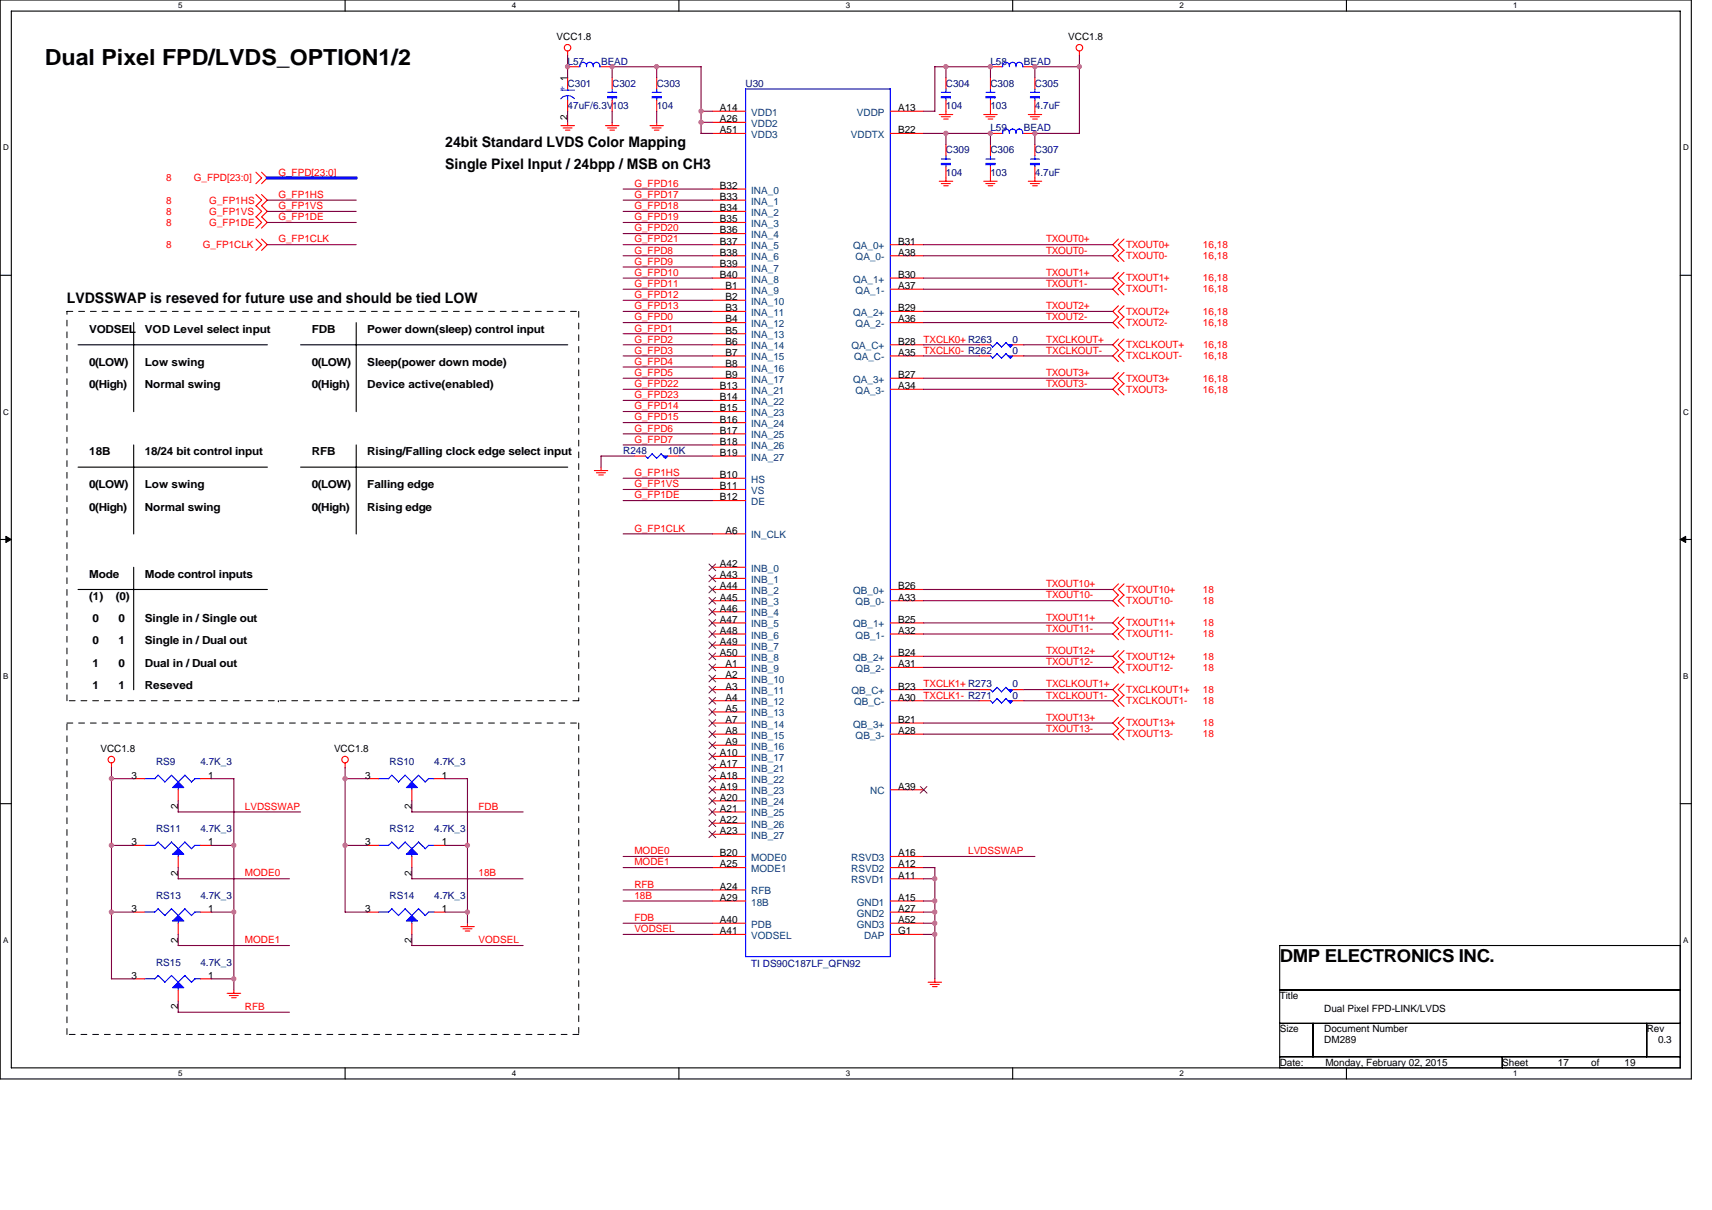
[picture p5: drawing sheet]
<svg xmlns="http://www.w3.org/2000/svg" width="297mm" height="210mm" viewBox="0 0 297 210" stroke-linecap="round" stroke-linejoin="round" font-family="sans-serif">
<path d="M0 0h293.5v187.2h-293.5zM2 1.9h289.5v183.4h-289.5z" fill="none" stroke="#000" stroke-width=".19"/>
<g fill="#fff">
<path d="M30.9 .2h.8v1.6h-.8z"/>
<path d="M30.9 185.5h.8v1.6h-.8z"/>
</g>
<path d="M59.9 0v1.9M59.9 185.3v1.9" fill="none" stroke="#000" stroke-width=".19"/>
<g fill="#fff">
<path d="M88.8 .2h.8v1.6h-.8z"/>
<path d="M88.8 185.5h.8v1.6h-.8z"/>
</g>
<path d="M117.8 0v1.9M117.8 185.3v1.9" fill="none" stroke="#000" stroke-width=".19"/>
<g fill="#fff">
<path d="M146.7 .2h.8v1.6h-.8z"/>
<path d="M146.7 185.5h.8v1.6h-.8z"/>
</g>
<path d="M175.7 0v1.9M175.7 185.3v1.9" fill="none" stroke="#000" stroke-width=".19"/>
<g fill="#fff">
<path d="M204.7 .2h.7v1.6h-.7z"/>
<path d="M204.7 185.5h.7v1.6h-.7z"/>
</g>
<path d="M233.6 0v1.9M233.6 185.3v1.9" fill="none" stroke="#000" stroke-width=".19"/>
<g fill="#fff">
<path d="M262.6 .2h.7v1.6h-.7z"/>
<path d="M262.6 185.5h.7v1.6h-.7z"/>
<path d="M.5 24.8h1v1.6h-1z"/>
<path d="M292 24.8h1v1.6h-1z"/>
<path d="M.5 70.7h1v1.5h-1z"/>
<path d="M292 70.7h1v1.5h-1z"/>
</g>
<path d="M0 47.8h2M291.5 47.8h2" fill="none" stroke="#000" stroke-width=".19"/>
<g fill="#fff">
<path d="M.5 116.5h.9v1.6h-.9z"/>
<path d="M292 116.5h.9v1.6h-.9z"/>
</g>
<path d="M0 93.6h2M291.5 93.6h2" fill="none" stroke="#000" stroke-width=".19"/>
<path d="M1 93.1l1 .5-1 .5zM291.5 93.6l1-.5v1z" fill="#000" stroke="#000" stroke-width=".17"/>
<g fill="#fff">
<path d="M.5 162.4h.9v1.5h-.9z"/>
<path d="M292 162.4h.9v1.5h-.9z"/>
</g>
<g fill="none" stroke="#000" stroke-width=".19">
<path d="M13.5 59.8h32.9M23.2 56v15.4M52.2 59.8h46.3M61.8 56v15.4M23.2 77.2v15.5M61.8 77.2v15.5M13.5 81.1h32.9M23.2 98.4v21.3M52.2 81.1h46.3M13.5 102.3h32.9M0 139.5h2M48.3 121.6h.1"/>
<path d="M291.5 139.5h2M222 164.1h69.5v21.2h-69.5zM222 171.8h69.5M222 177.6h69.5M227.8 177.6v5.8M285.7 177.6v5.8M222 183.4h69.5M260.6 183.4v1.9"/>
</g>
<path d="M11.6 54h88.8M100.4 54v67.6M11.6 121.6v-67.6M11.6 125.5h88.8M100.4 121.6h-88.8M100.4 125.5v54M11.6 179.5v-54M100.4 179.5h-88.8" fill="none" stroke="#000" stroke-width=".17" stroke-dasharray="1 1 1 1 1 1 1 1"/>
<g fill="none" stroke="#f00" stroke-width=".19">
<path d="M98.5 8.9v.8M98.5 13.5v1.9M98.5 17.4v1.9M98.5 11.6h1.9M104.3 11.6h1.9M106.2 13.5v1.9M106.2 17.4v1.9M113.9 13.5v1.9M113.9 17.4v1.9M123.6 19.3h5.8M154.5 19.3h5.7M163 19.9h2.3"/>
<path d="M164.1 13.5v1.9M164.1 17.4v2.5M170.7 19.9h2.3M171.8 13.5v1.9M171.8 17.4v2.5M171.8 11.6h2M177.6 11.6h2M178.4 19.9h2.3M179.6 13.5v1.9M179.6 17.4v2.5M187.3 8.9v.8M44.4 29.9l1 1-1 1"/>
<path d="M44.4 33.8l1 .9-1 1M44.4 35.7l1 1-1 1M44.4 37.6l1 1-1 1M45.4 29.9l1 1-1 1M45.4 33.8l1 .9-1 1M45.4 35.7l1 1-1 1M45.4 37.6l1 1-1 1M97.3 21.8h2.4M97.7 22.2h1.5M98.1 22.6h.8M98.5 21.2v.6M105 21.8h2.4"/>
<path d="M105.4 22.2h1.6M105.8 22.6h.8M106.2 21.2v.6M112.8 21.8h2.3M113.1 22.2h1.6M113.5 22.6h.8M113.9 21.2v.6M123.6 32.8h5.8M123.6 21.2h5.8M123.6 23.2h5.8M123.6 34.7h5.8M123.6 36.7h5.8"/>
<path d="M123.6 38.6h5.8M154.5 23.2h5.7M163 31.5h2.3M163.3 31.9h1.6M163.3 20.3h1.6M163.7 32.2h.8M163.7 20.7h.8M164.1 25.1v1.9M164.1 29v2.5M170.7 31.5h2.3M171 31.9h1.6M171 20.3h1.6"/>
<path d="M171.4 32.2h.9M171.4 20.7h.9M171.8 25.1v1.9M171.8 29v2.5M171.8 23.2h2M177.6 23.2h2M178.4 31.5h2.3M178.8 31.9h1.5M178.8 20.3h1.5M179.2 32.2h.8M179.2 20.7h.8M179.6 25.1v1.9"/>
<path d="M179.6 29v2.5M44.4 41.5l1 1-1 1M45.4 41.5l1 1-1 1M123.6 42.5h5.8M123.6 40.5h5.8M123.6 44.4h5.8M123.6 46.3h5.8M123.6 48.3h5.8M123.6 50.2h5.8M123.6 52.1h5.8M123.6 54h5.8M123.6 56h5.8"/>
<path d="M123.6 57.9h5.8M123.6 59.8h5.8M154.5 42.5h5.7M154.5 44.4h5.7M154.5 48.3h5.7M154.5 50.2h5.7M154.5 54h5.7M154.5 56h5.7M154.5 59.8h5.7M169.9 59.8h1.9M175.7 59.8h1.9M194.1 53.1l-1 .9 1 1"/>
<path d="M194.1 55l-1 1 1 1M194.1 41.5l-1 1 1 1M194.1 43.4l-1 1 1 1M194.1 58.8l-1 1 1 1M194.1 47.3l-1 1 1 .9M194.1 49.2l-1 1 1 1M195 53.1l-1 .9 1 1M195 55l-1 1 1 1M195 41.5l-1 1 1 1M195 43.4l-1 1 1 1M195 58.8l-1 1 1 1M195 47.3l-1 1 1 .9"/>
<path d="M195 49.2l-1 1 1 1M110.1 79.1h1.9M115.9 79.1h1.9M123.6 61.8h5.8M123.6 63.7h5.8M123.6 65.6h5.8M123.6 67.6h5.8M123.6 69.5h5.8M123.6 71.4h5.8M123.6 73.3h5.8M123.6 75.3h5.8M123.6 77.2h5.8"/>
<path d="M123.6 79.1h5.8M154.5 61.8h5.7M154.5 65.6h5.7M154.5 67.6h5.7M169.9 61.8h1.9M175.7 61.8h1.9M194.1 64.6l-1 1 1 1M194.1 66.6l-1 1 1 .9M194.1 60.8l-1 1 1 1M195 64.6l-1 1 1 1M195 66.6l-1 1 1 .9M195 60.8l-1 1 1 1"/>
<path d="M103.1 81.7h2.3M103.5 82h1.5M103.9 82.4h.8M104.3 81.1v.6M123.6 84.9h5.8M123.6 86.9h5.8M123.6 92.6h5.8M123.6 83h5.8M123.6 98.4h5.8M123.6 100.4h5.8M123.6 102.3h5.8M123.6 104.2h5.8"/>
<path d="M123.6 106.2h5.8M123.6 108.1h5.8M123.6 110h5.8M123.6 112h5.8M123.6 113.9h5.8M123.6 115.8h5.8M123.6 117.8h5.8M123.6 119.7h5.8M154.5 102.3h5.7M154.5 104.2h5.7M154.5 108.1h5.7M154.5 110h5.7"/>
<path d="M154.5 113.9h5.7M154.5 115.8h5.7M154.5 119.7h5.7M169.9 119.7h1.9M175.7 119.7h1.9M194.1 112.9l-1 1 1 1M194.1 114.8l-1 1 1 1M194.1 101.3l-1 1 1 1M194.1 103.3l-1 .9 1 1M194.1 118.7l-1 1 1 1M194.1 107.1l-1 1 1 1M194.1 109.1l-1 .9 1 1"/>
<path d="M195 112.9l-1 1 1 1M195 114.8l-1 1 1 1M195 101.3l-1 1 1 1M195 103.3l-1 .9 1 1M195 118.7l-1 1 1 1M195 107.1l-1 1 1 1M195 109.1l-1 .9 1 1M19.3 132.4v.8M23.2 135.1h1.9M30.9 137.1v1.9M34.8 135.1h1.9M59.9 132.4v.8"/>
<path d="M63.7 135.1h2M71.5 137.1v1.9M75.3 135.1h2M123.6 137.1h5.8M123.6 121.6h5.8M123.6 123.5h5.8M123.6 125.5h5.8M123.6 127.4h5.8M123.6 129.3h5.8M123.6 131.3h5.8M123.6 133.2h5.8M123.6 135.1h5.8"/>
<path d="M123.6 139h5.8M154.5 137.1h5.7M154.5 121.6h5.7M154.5 125.5h5.7M154.5 127.4h5.7M169.9 121.6h1.9M175.7 121.6h1.9M194.1 124.5l-1 1 1 .9M194.1 126.4l-1 1 1 1M194.1 120.6l-1 1 1 1M195 124.5l-1 1 1 .9M195 126.4l-1 1 1 1"/>
<path d="M195 120.6l-1 1 1 1M23.2 158.3h1.9M23.2 146.7h1.9M30.9 148.6v2M34.8 158.3h1.9M34.8 146.7h1.9M63.7 158.3h2M63.7 146.7h2M71.5 148.6v2M75.3 158.3h2M75.3 146.7h2M123.6 156.4h5.8"/>
<path d="M123.6 140.9h5.8M123.6 142.9h5.8M123.6 144.8h5.8M123.6 148.6h5.8M123.6 150.6h5.8M123.6 154.4h5.8M154.5 156.4h5.7M154.5 152.5h5.7M154.5 148.6h5.7M154.5 150.6h5.7M154.5 158.3h5.7M23.2 169.9h1.9"/>
<path d="M30.9 160.2v2M30.9 171.8v1.9M34.8 169.9h1.9M39.4 172.4h2.4M39.8 172.8h1.5M40.2 173.1h.8M40.6 171.8v.6M71.5 160.2v2M79.9 160.8h2.4M80.3 161.2h1.6M80.7 161.6h.8M81.1 160.2v.6"/>
<path d="M123.6 160.2h5.8M123.6 162.2h5.8M154.5 160.2h5.7M154.5 162.2h5.7M161 170.5h2.4M161.4 170.8h1.6M161.8 171.2h.8M162.2 169.9v.6"/>
<circle cx="98.5" cy="8.3" r=".57"/>
<circle cx="187.3" cy="8.3" r=".57"/>
<circle cx="19.3" cy="131.8" r=".57"/>
<circle cx="59.9" cy="131.8" r=".57"/>
</g>
<g fill="none" stroke="#00f" stroke-width=".19">
<path d="M97.3 15.6h2.4M98.5 15.4v.3M98.5 16.6v.8M99.6 17.1a1.55 1.55 0 0 0-1.1-.5 1.46 1.46 0 0 0-1.2 .5M100.6 11.4a.58 .58 0 0 1 .6-.6 .58 .58 0 0 1 .6 .6M100.6 11.4v.2h-.2M101.8 11.4a.58 .58 0 0 1 .5-.6 .58 .58 0 0 1 .6 .6 .57 .57 0 0 1 .6-.6 .57 .57 0 0 1 .6 .6M101.8 11.4v.2M102.9 11.4v.2M104.1 11.4v.2h.2M105.4 16h1.6M106.2 15.4v.6"/>
<path d="M106.2 17v.4M113.2 16h1.5M113.9 15.4v.6M113.9 17v.4M129.4 15.4h25.1v150.6h-25.1zM163.3 16h1.6M164.1 15.4v.6M164.1 17v.4M171.1 16h1.5M171.8 15.4v.6M171.8 17v.4M174 11.4a.58 .58 0 0 1 .5-.6 .58 .58 0 0 1 .6 .6"/>
<path d="M174 11.4v.2h-.2M175.1 11.4a.57 .57 0 0 1 .6-.6 .57 .57 0 0 1 .6 .6 .58 .58 0 0 1 .6-.6 .58 .58 0 0 1 .5 .6M175.1 11.4v.2M176.3 11.4v.2M177.4 11.6h.2M177.4 11.4v.2M178.8 16h1.6M179.6 15.4v.6M179.6 17v.4M163.3 27.6h1.6M164.1 27v.6M164.1 28.6v.4"/>
<path d="M171.1 27.6h1.5M171.8 27v.6M171.8 28.6v.4M175.1 22.9a.6 .6 0 0 0-.7-.5 .6 .6 0 0 0-.4 .8h-.2M175.1 22.9a.57 .57 0 0 1 .6-.5 .57 .57 0 0 1 .6 .5M175.1 22.9v.3M176.3 22.9a.6 .6 0 0 1 .7-.5 .6 .6 0 0 1 .4 .8M176.3 23v.2M177.4 23.2h.2M178.8 27.6h1.6M179.6 27v.6M179.6 28.6v.4"/>
<path d="M171.8 59.8l.4 .4M173 59.4l.8 .8M173 59.5l-.8 .7M174.5 59.4l.8 .8M174.5 59.5l-.7 .7M175.7 59.8l-.4 .4M112 79.1l.4 .4M113.1 78.7l.8 .8M113.2 78.8l-.8 .7M114.7 78.7l.8 .8M114.7 78.8l-.8 .7M115.9 79.1l-.4 .4"/>
<path d="M171.8 61.7l.4 .4M174.5 61.4l.8 .7M174.5 61.4l-.7 .8-.8-.8-.8 .8M175.7 61.8l-.4 .4M171.8 119.7l.4 .4M174.5 119.3l.8 .8M174.5 119.3l-.7 .8-.8-.8-.8 .8M175.7 119.7l-.4 .4M25.1 135.1h1.8M27.4 134.5l1.2 1.2M27.4 134.5l-.6 .6M29.7 134.5l1.2 1.2"/>
<path d="M29.8 134.5l-1.2 1.2M30.9 136.7v.4M32.1 134.5l1.1 1.2M32.1 134.5l-1.2 1.2M33.8 135.1h1M33.8 135.1l-.6 .6M65.7 135.1h1.7M68 134.5l1.1 1.2M68 134.5l-.6 .6M70.3 134.5l1.2 1.2M70.3 134.5l-1.2 1.2M71.5 136.7v.4"/>
<path d="M72.6 134.5l1.2 1.2M72.6 134.5l-1.2 1.2M75.3 135.1h-1l-.5 .6M171.8 121.6l.4 .4M173 121.2l.8 .8 .7-.8M173 121.2l-.8 .8M174.5 121.2l.8 .8M175.7 121.6l-.4 .4M25.1 146.7h1.8M25.1 158.3h1.8M27.4 146.1l1.2 1.2M27.4 157.7l1.2 1.2"/>
<path d="M27.4 146.1l-.6 .6M27.4 157.7l-.6 .6M29.7 157.7l1.2 1.2M29.8 157.7l-1.2 1.2M30.9 148.3v.4M30.9 159.8v.4M30.9 147.3l-1.2-1.2-1.1 1.2M32.1 146.1l1.1 1.2M32.1 157.7l1.1 1.2 .6-.6M32.1 146.1l-1.2 1.2M32.1 157.7l-1.2 1.2M33.8 146.7h1"/>
<path d="M33.8 158.3h1M33.8 146.7l-.6 .6M65.7 146.7h1.7M65.7 158.3h1.7M67.4 146.7l.6-.6 1.1 1.2M68 157.7l1.1 1.2 1.2-1.2M68 157.7l-.6 .6M70.3 146.1l1.2 1.2M70.3 157.7l1.1 1.2 1.2-1.2M70.3 146.1l-1.2 1.2M71.5 148.3v.4M71.5 159.8v.4"/>
<path d="M72.6 157.7l1.2 1.2 .5-.6h1M73.8 147.3l-1.2-1.2-1.2 1.2M75.3 146.7h-1l-.5 .6M25.1 169.9h1.8M27.4 169.3l1.2 1.2M27.4 169.3l-.6 .6M29.7 169.3l1.2 1.2M29.8 169.3l-1.2 1.2M30.9 171.4v.4M32.1 169.3l1.1 1.2 .6-.6M32.1 169.3l-1.2 1.2M33.8 169.9h1"/>
</g>
<g fill="#00f" stroke="#00f" stroke-width=".19">
<path d="M29.9 171.4l1-.9 1 .9z" fill-rule="evenodd"/>
<path d="M171.1 28.4v.2h1.5v-.2z" fill-rule="evenodd"/>
<path d="M178.8 28.4v.2h1.5v-.2z" fill-rule="evenodd"/>
<path d="M171.1 16.8v.2h1.5v-.2z" fill-rule="evenodd"/>
<path d="M115.1 79.1h.8l-.4 .4z" fill-rule="evenodd"/>
<path d="M178.8 16.8v.2h1.5v-.2z" fill-rule="evenodd"/>
<path d="M174.9 61.8h.8l-.4 .3z" fill-rule="evenodd"/>
<path d="M174.9 59.8h.8l-.4 .4z" fill-rule="evenodd"/>
<path d="M29.9 148.3l1-1 1 1z" fill-rule="evenodd"/>
<path d="M113.2 16.8v.2h1.5v-.2z" fill-rule="evenodd"/>
<path d="M105.4 16.8v.2h1.6v-.2z" fill-rule="evenodd"/>
<path d="M29.9 159.8l1-.9 1 .9z" fill-rule="evenodd"/>
<path d="M163.3 16.8v.2h1.6v-.2z" fill-rule="evenodd"/>
<path d="M163.3 28.4v.2h1.6v-.2z" fill-rule="evenodd"/>
<path d="M30.9 135.7l1 1h-2z" fill-rule="evenodd"/>
<path d="M71.5 147.3l.9 1h-1.9z" fill-rule="evenodd"/>
<path d="M71.5 158.9l.9 .9h-1.9z" fill-rule="evenodd"/>
<path d="M71.5 135.7l.9 1h-1.9z" fill-rule="evenodd"/>
<path d="M174.9 121.6h.8l-.4 .4z" fill-rule="evenodd"/>
<path d="M174.9 119.7h.8l-.4 .4z" fill-rule="evenodd"/>
</g>
<g fill="none" stroke="#804000" stroke-width=".17">
<path d="M123 97.9l1.2 1.1M123 99.8l1.2 1.2M124.2 97.9l-1.2 1.1M124.2 99.8l-1.2 1.2M123 101.7l1.2 1.2M123 103.7l1.2 1.1M123 105.6l1.2 1.2M123 107.5l1.2 1.2M123 109.5l1.2 1.1M123 111.4l1.2 1.1M123 113.3l1.2 1.2M123 115.3l1.2 1.1"/>
<path d="M123 117.2l1.2 1.1M123 119.1l1.2 1.2M124.2 101.7l-1.2 1.2M124.2 103.7l-1.2 1.1M124.2 105.6l-1.2 1.2M124.2 107.5l-1.2 1.2M124.2 109.5l-1.2 1.1M124.2 111.4l-1.2 1.1M124.2 113.3l-1.2 1.2M124.2 115.3l-1.2 1.1M124.2 117.2l-1.2 1.1M124.2 119.1l-1.2 1.2"/>
<path d="M123 121l1.2 1.2M123 123l1.2 1.1M123 124.9l1.2 1.2M123 126.8l1.2 1.2M123 128.8l1.2 1.1M123 130.7l1.2 1.1M123 132.6l1.2 1.2M123 134.6l1.2 1.1M123 136.5l1.2 1.1M123 138.4l1.2 1.2M124.2 121l-1.2 1.2M124.2 123l-1.2 1.1"/>
<path d="M124.2 124.9l-1.2 1.2M124.2 126.8l-1.2 1.2M124.2 128.8l-1.2 1.1M124.2 130.7l-1.2 1.1M124.2 132.6l-1.2 1.2M124.2 134.6l-1.2 1.1M124.2 136.5l-1.2 1.1M124.2 138.4l-1.2 1.2M159.7 136.5l1.1 1.1M160.8 136.5l-1.1 1.1M123 140.3l1.2 1.2M123 142.3l1.2 1.1"/>
<path d="M123 144.2l1.2 1.2M124.2 140.3l-1.2 1.2M124.2 142.3l-1.2 1.1M124.2 144.2l-1.2 1.2"/>
</g>
<path d="M46.4 30.9h15.4" fill="none" stroke="#00f" stroke-width=".57"/>
<g fill="none" stroke="#800040" stroke-width=".19">
<path d="M98.5 9.6v3.9M98.5 19.3v1.9M106.2 11.6h15.4M106.2 11.6v1.9M106.2 19.3v1.9M113.9 11.6v1.9M113.9 19.3v1.9M121.6 19.3h2M121.6 11.6v11.6h2M162.2 11.6h9.6M162.2 11.6v7.7h-2M164.1 11.6v1.9"/>
<path d="M171.8 11.6v1.9M179.5 11.6h7.8M179.6 11.6v1.9M187.3 9.6v13.6h-7.8M46.4 34.7h15.4M46.4 36.7h15.4M46.4 38.6h15.4M108.1 34.7h15.5M108.1 32.8h15.5M108.1 36.7h15.5M108.1 38.6h15.5M121.6 21.2h2"/>
<path d="M160.2 23.2h11.6M164.1 23.1v2M171.8 23.1v2M179.6 23.1v2M46.4 42.5h15.4M108.1 40.5h15.5M108.1 42.5h15.5M108.1 52.1h15.5M108.1 48.3h15.5M108.1 50.2h15.5M108.1 44.4h15.5M108.1 46.3h15.5"/>
<path d="M108.1 54h15.5M108.1 56h15.5M108.1 57.9h15.5M108.1 59.8h15.5M160.2 42.5h32.9M160.2 48.3h32.9M160.2 50.2h32.9M160.2 44.4h32.9M160.2 54h32.9M160.2 56h32.9M160.2 59.8h9.7M177.6 59.8h15.5"/>
<path d="M108.1 67.6h15.5M108.1 69.5h15.5M108.1 65.6h15.5M108.1 61.8h15.5M108.1 63.7h15.5M108.1 73.3h15.5M108.1 71.4h15.5M108.1 77.2h15.5M108.1 75.3h15.5M110.1 79.1h-5.8v2M117.8 79.1h5.8M160.2 67.6h32.9"/>
<path d="M160.2 65.6h32.9M160.2 61.8h9.7M177.6 61.8h15.5M108.1 86.9h15.5M108.1 84.9h15.5M108.1 83h15.5M108.1 92.6h15.5M160.2 102.3h32.9M160.2 115.8h32.9M160.2 113.9h32.9M160.2 104.2h32.9M160.2 108.1h32.9"/>
<path d="M160.2 110h32.9M160.2 119.7h9.7M177.6 119.7h15.5M19.3 135.1h3.9M19.3 133.2v36.7M30.9 139v1.9M36.7 135.1h3.9v36.7M59.9 133.2v25.1h3.9M59.9 135.1h3.9M71.5 139l-.1 1.9h19.4M77.3 135.1h3.8v25.1M160.2 125.5h32.9"/>
<path d="M160.2 127.4h32.9M160.2 121.6h9.7M177.6 121.6h15.5M19.3 158.3h3.9M19.3 146.7h3.9M30.9 140.9h21.3M30.9 152.5h19.3M30.9 150.5v2M36.7 158.3h3.9M36.7 146.7h3.9M59.9 146.7h3.9M71.5 150.5l-.1 2h19.4"/>
<path d="M77.3 158.3h3.8M77.3 146.7h3.8M108.1 150.6h15.5M108.1 156.4h15.5M108.1 148.6h15.5M108.1 154.4h15.5M160.2 150.6l2-.1v19.4M160.2 156.4h2M160.2 158.3h2M160.2 152.5h2M160.2 148.6h19.4M19.3 169.9h3.9"/>
<path d="M30.9 164.1h19.3M30.9 175.7h19.3M30.9 162.1v2M30.9 173.7v2M36.7 169.9h3.9M71.5 162.1l-.1 2h19.4M108.1 160.2h15.5M108.1 162.2h15.5M160.2 160.2h2M160.2 162.2h2"/>
</g>
<g fill="#f0f" stroke="#f0f" stroke-width=".19">
<circle cx="106.2" cy="11.6" r=".38"/>
<circle cx="113.9" cy="11.6" r=".38"/>
<circle cx="121.6" cy="21.2" r=".38"/>
<circle cx="121.6" cy="19.3" r=".38"/>
<circle cx="164.1" cy="11.6" r=".38"/>
<circle cx="162.2" cy="156.3" r=".38"/>
<circle cx="162.2" cy="162.1" r=".38"/>
<circle cx="162.2" cy="158.3" r=".38"/>
<circle cx="179.6" cy="23.1" r=".38"/>
<circle cx="187.3" cy="11.6" r=".38"/>
<circle cx="179.6" cy="11.6" r=".38"/>
<circle cx="171.8" cy="11.6" r=".38"/>
<circle cx="171.8" cy="23.1" r=".38"/>
<circle cx="162.2" cy="160.2" r=".38"/>
<circle cx="164.1" cy="23.1" r=".38"/>
<circle cx="98.5" cy="11.6" r=".38"/>
<circle cx="19.3" cy="158.3" r=".38"/>
<circle cx="19.3" cy="146.7" r=".38"/>
<circle cx="19.3" cy="135.1" r=".38"/>
<circle cx="40.6" cy="169.9" r=".38"/>
<circle cx="40.6" cy="146.7" r=".38"/>
<circle cx="40.6" cy="158.3" r=".38"/>
<circle cx="59.9" cy="146.7" r=".38"/>
<circle cx="59.9" cy="135.1" r=".38"/>
<circle cx="81.1" cy="158.3" r=".38"/>
<circle cx="81.1" cy="146.7" r=".38"/>
<circle cx="162.2" cy="152.5" r=".38"/>
</g>
<text font-size="3.9" x="7.8" y="11.3">Dual Pixel FPD/LVDS_OPTION1/2</text>
<text font-size="3.1" x="222" y="166.9">DMP ELECTRONICS INC.</text>
<g font-size="2.5">
<text x="77.3" y="25.5">24bit Standard LVDS Color Mapping</text>
<text x="77.3" y="29.4">Single Pixel Input / 24bpp / MSB on CH3</text>
<text x="11.6" y="52.5">LVDSSWAP is reseved for future use and should be tied LOW</text>
</g>
<g font-size="1.9">
<text x="15.5" y="57.8">VODSEL</text>
<text x="25.1" y="57.8">VOD Level select input</text>
<text x="54.1" y="57.8">FDB</text>
<text x="63.7" y="57.8">Power down(sleep) control input</text>
<text x="15.5" y="63.5">0(LOW)</text>
<text x="25.1" y="63.5">Low swing</text>
<text x="54.1" y="63.5">0(LOW)</text>
<text x="63.7" y="63.5">Sleep(power down mode)</text>
<text x="15.5" y="67.4">0(High)</text>
<text x="25.1" y="67.4">Normal swing</text>
<text x="54.1" y="67.4">0(High)</text>
<text x="63.7" y="67.4">Device active(enabled)</text>
<text x="15.5" y="79">18B</text>
<text x="25.1" y="79">18/24 bit control input</text>
<text x="54.1" y="79">RFB</text>
<text x="63.7" y="79">Rising/Falling clock edge select input</text>
<text x="15.5" y="84.8">0(LOW)</text>
<text x="15.5" y="88.6">0(High)</text>
<text x="25.1" y="84.8">Low swing</text>
<text x="25.1" y="88.6">Normal swing</text>
<text x="54.1" y="84.8">0(LOW)</text>
<text x="54.1" y="88.6">0(High)</text>
<text x="63.7" y="84.8">Falling edge</text>
<text x="63.7" y="88.6">Rising edge</text>
<text x="15.5" y="100.2">Mode</text>
<text x="25.1" y="100.2">Mode control inputs</text>
<text x="15.5" y="104.1">(1)</text>
<text x="16" y="108">0</text>
<text x="20.1" y="104.1">(0)</text>
<text x="20.6" y="108">0</text>
<text x="25.1" y="108">Single in / Single out</text>
<text x="16" y="111.8">0</text>
<text x="20.6" y="111.8">1</text>
<text x="25.1" y="111.8">Single in / Dual out</text>
<text x="16" y="115.7">1</text>
<text x="16" y="119.5">1</text>
<text x="20.6" y="115.7">0</text>
<text x="20.6" y="119.5">1</text>
<text x="25.1" y="119.5">Reseved</text>
<text x="25.1" y="115.7">Dual in / Dual out</text>
</g>
<g font-size="1.7">
<text x="96.6" y="6.9">VCC1.8</text>
<text x="185.4" y="6.9">VCC1.8</text>
<text x="98.5" y="20.7" transform="rotate(-90 98.5 20.7)">2</text>
<text x="124.9" y="19.3">A14</text>
<text x="124.9" y="21.2">A26</text>
<text x="124.9" y="23.1">A51</text>
<text x="155.8" y="19.3">A13</text>
<text x="155.8" y="23.1">B22</text>
<text x="124.9" y="32.8">B32</text>
<text x="124.9" y="34.7">B33</text>
<text x="124.9" y="36.7">B34</text>
<text x="124.9" y="38.6">B35</text>
<text x="124.9" y="40.5">B36</text>
<text x="124.9" y="42.4">B37</text>
<text x="124.9" y="44.4">B38</text>
<text x="124.9" y="46.3">B39</text>
<text x="155.8" y="42.4">B31</text>
<text x="155.8" y="44.4">A38</text>
<text x="124.9" y="48.2">B40</text>
<text x="125.9" y="50.2">B1</text>
<text x="125.9" y="52.1">B2</text>
<text x="155.8" y="48.2">B30</text>
<text x="155.8" y="50.2">A37</text>
<text x="125.9" y="54">B3</text>
<text x="125.9" y="56">B4</text>
<text x="125.9" y="57.9">B5</text>
<text x="125.9" y="59.8">B6</text>
<text x="155.8" y="54">B29</text>
<text x="155.8" y="56">A36</text>
<text x="155.8" y="59.8">B28</text>
<text x="125.9" y="61.7">B7</text>
<text x="125.9" y="63.7">B8</text>
<text x="125.9" y="65.6">B9</text>
<text x="155.8" y="61.7">A35</text>
<text x="155.8" y="65.6">B27</text>
<text x="124.9" y="67.5">B13</text>
<text x="124.9" y="69.5">B14</text>
<text x="124.9" y="71.4">B15</text>
<text x="155.8" y="67.5">A34</text>
<text x="124.9" y="73.3">B16</text>
<text x="124.9" y="75.3">B17</text>
<text x="124.9" y="77.2">B18</text>
<text x="124.9" y="79.1">B19</text>
<text x="124.9" y="83">B10</text>
<text x="124.9" y="84.9">B11</text>
<text x="124.9" y="86.8">B12</text>
<text x="125.9" y="92.6">A6</text>
<text x="124.9" y="98.4">A42</text>
<text x="124.9" y="100.4">A43</text>
<text x="124.9" y="102.3">A44</text>
<text x="124.9" y="104.2">A45</text>
<text x="124.9" y="106.2">A46</text>
<text x="155.8" y="102.3">B26</text>
<text x="155.8" y="104.2">A33</text>
<text x="124.9" y="108.1">A47</text>
<text x="124.9" y="110">A48</text>
<text x="124.9" y="111.9">A49</text>
<text x="124.9" y="113.9">A50</text>
<text x="155.8" y="108.1">B25</text>
<text x="155.8" y="110">A32</text>
<text x="155.8" y="113.9">B24</text>
<text x="125.9" y="115.8">A1</text>
<text x="125.9" y="117.7">A2</text>
<text x="125.9" y="119.7">A3</text>
<text x="155.8" y="115.8">A31</text>
<text x="155.8" y="119.7">B23</text>
<text x="125.9" y="121.6">A4</text>
<text x="125.9" y="123.5">A5</text>
<text x="125.9" y="125.5">A7</text>
<text x="155.8" y="121.6">A30</text>
<text x="155.8" y="125.5">B21</text>
<text x="17.4" y="130.5">VCC1.8</text>
<text x="58" y="130.5">VCC1.8</text>
<text x="124.9" y="131.2">A10</text>
<text x="125.9" y="127.4">A8</text>
<text x="125.9" y="129.3">A9</text>
<text x="155.8" y="127.4">A28</text>
<text x="22.8" y="135.1">3</text>
<text x="36.1" y="135.1">1</text>
<text x="63.3" y="135.1">3</text>
<text x="76.7" y="135.1">1</text>
<text x="124.9" y="133.2">A17</text>
<text x="124.9" y="135.1">A18</text>
<text x="124.9" y="137">A19</text>
<text x="155.8" y="137">A39</text>
<text x="30.9" y="140.4" transform="rotate(-90 30.9 140.4)">2</text>
<text x="71.4" y="140.4" transform="rotate(-90 71.4 140.4)">2</text>
<text x="124.9" y="139">A20</text>
<text x="124.9" y="140.9">A21</text>
<text x="124.9" y="142.8">A22</text>
<text x="22.8" y="146.7">3</text>
<text x="36.1" y="146.7">1</text>
<text x="63.3" y="146.7">3</text>
<text x="76.7" y="146.7">1</text>
<text x="124.9" y="144.8">A23</text>
<text x="124.9" y="148.6">B20</text>
<text x="155.8" y="148.6">A16</text>
<text x="30.9" y="152" transform="rotate(-90 30.9 152)">2</text>
<text x="71.4" y="152" transform="rotate(-90 71.4 152)">2</text>
<text x="124.9" y="150.5">A25</text>
<text x="124.9" y="154.4">A24</text>
<text x="155.8" y="152.5">A11</text>
<text x="155.8" y="150.5">A12</text>
<text x="22.8" y="158.3">3</text>
<text x="36.1" y="158.3">1</text>
<text x="63.3" y="158.3">3</text>
<text x="76.7" y="158.3">1</text>
<text x="124.9" y="156.3">A29</text>
<text x="124.9" y="160.2">A40</text>
<text x="155.8" y="156.3">A15</text>
<text x="155.8" y="158.3">A27</text>
<text x="155.8" y="160.2">A52</text>
<text x="30.9" y="163.6" transform="rotate(-90 30.9 163.6)">2</text>
<text x="71.4" y="163.6" transform="rotate(-90 71.4 163.6)">2</text>
<text x="124.9" y="162.1">A41</text>
<text x="155.8" y="162.1">G1</text>
<text x="22.8" y="169.8">3</text>
<text x="36.1" y="169.8">1</text>
<text x="222" y="173.4">Title</text>
<text x="30.9" y="175.2" transform="rotate(-90 30.9 175.2)">2</text>
<text x="222" y="179.1">Size</text>
<text x="229.8" y="175.7">Dual Pixel FPD-LINK/LVDS</text>
<text x="229.8" y="179.1">Document Number</text>
<text x="285.7" y="179.1">Rev</text>
<text x="222" y="184.9">Date:</text>
<text x="229.8" y="181.1">DM289</text>
<text x="230" y="184.9">Monday, February 02, 2015</text>
<text x="260.6" y="184.9">Sheet</text>
<text x="270.3" y="184.9">17</text>
<text x="276.1" y="184.9">of</text>
<text x="281.9" y="184.9">19</text>
<text x="287.7" y="181.1">0.3</text>
</g>
<g font-size="1.7" fill="#000080">
<text x="98.5" y="11.2">L57</text>
<text x="104.3" y="11.2">BEAD</text>
<text x="171.8" y="11.2">L58</text>
<text x="177.6" y="11.2">BEAD</text>
<text x="98.5" y="15">C301</text>
<text x="106.2" y="15">C302</text>
<text x="113.9" y="15">C303</text>
<text x="129.4" y="15">U30</text>
<text x="164.1" y="15">C304</text>
<text x="171.8" y="15">C308</text>
<text x="179.6" y="15">C305</text>
<text x="98.5" y="18.9">47uF/6.3V103</text>
<text x="113.9" y="18.9">104</text>
<text x="164.1" y="18.9">104</text>
<text x="171.8" y="18.9">103</text>
<text x="171.8" y="22.8">L59</text>
<text x="177.6" y="22.8">BEAD</text>
<text x="179.6" y="18.9">4.7uF</text>
<text x="164.1" y="26.6">C309</text>
<text x="171.8" y="26.6">C306</text>
<text x="179.6" y="26.6">C307</text>
<text x="164.1" y="30.5">104</text>
<text x="171.8" y="30.5">103</text>
<text x="179.6" y="30.5">4.7uF</text>
<text x="175.7" y="59.5">0</text>
<text x="175.7" y="61.4">0</text>
<text x="108.1" y="78.8">R248</text>
<text x="115.9" y="78.8">10K</text>
<text x="175.7" y="119.3">0</text>
<text x="175.7" y="121.2">0</text>
<text x="27.1" y="132.8">RS9</text>
<text x="34.8" y="132.8">4.7K_3</text>
<text x="67.6" y="132.8">RS10</text>
<text x="75.3" y="132.8">4.7K_3</text>
<text x="27.1" y="144.4">RS11</text>
<text x="34.8" y="144.4">4.7K_3</text>
<text x="67.6" y="144.4">RS12</text>
<text x="75.3" y="144.4">4.7K_3</text>
<text x="27.1" y="156">RS13</text>
<text x="34.8" y="156">4.7K_3</text>
<text x="67.6" y="156">RS14</text>
<text x="75.3" y="156">4.7K_3</text>
<text x="27.1" y="167.6">RS15</text>
<text x="34.8" y="167.6">4.7K_3</text>
<text x="130.3" y="167.7">TI DS90C187LF_QFN92</text>
</g>
<text font-size="1.7" fill="#00f" x="98" y="15.8" transform="rotate(-90 98 15.8)">+ 1</text>
<g font-size="1.7" fill="#004080">
<text x="130.3" y="20.1">VDD1</text>
<text x="130.3" y="22">VDD2</text>
<text x="130.3" y="23.9">VDD3</text>
<text x="147.6" y="23.9">VDDTX</text>
<text x="148.7" y="20.1">VDDP</text>
<text x="130.3" y="33.6">INA_0</text>
<text x="130.3" y="35.5">INA_1</text>
<text x="130.3" y="37.5">INA_2</text>
<text x="130.3" y="39.4">INA_3</text>
<text x="130.3" y="41.3">INA_4</text>
<text x="130.3" y="43.2">INA_5</text>
<text x="130.3" y="45.2">INA_6</text>
<text x="130.3" y="47.1">INA_7</text>
<text x="148" y="43.2">QA_0+</text>
<text x="148.5" y="45.2">QA_0-</text>
<text x="130.3" y="49">INA_8</text>
<text x="130.3" y="51">INA_9</text>
<text x="130.3" y="52.9">INA_10</text>
<text x="148" y="49">QA_1+</text>
<text x="148.5" y="51">QA_1-</text>
<text x="130.3" y="54.8">INA_11</text>
<text x="130.3" y="56.8">INA_12</text>
<text x="130.3" y="58.7">INA_13</text>
<text x="148" y="54.8">QA_2+</text>
<text x="148.5" y="56.8">QA_2-</text>
<text x="130.3" y="60.6">INA_14</text>
<text x="130.3" y="62.5">INA_15</text>
<text x="130.3" y="64.5">INA_16</text>
<text x="147.7" y="60.6">QA_C+</text>
<text x="148.2" y="62.6">QA_C-</text>
<text x="130.3" y="66.4">INA_17</text>
<text x="130.3" y="68.3">INA_21</text>
<text x="130.3" y="70.3">INA_22</text>
<text x="148" y="66.4">QA_3+</text>
<text x="148.5" y="68.3">QA_3-</text>
<text x="130.3" y="72.2">INA_23</text>
<text x="130.3" y="74.1">INA_24</text>
<text x="130.3" y="76.1">INA_25</text>
<text x="130.3" y="78">INA_26</text>
<text x="130.3" y="79.9">INA_27</text>
<text x="130.3" y="83.8">HS</text>
<text x="130.3" y="85.7">VS</text>
<text x="130.3" y="87.7">DE</text>
<text x="130.3" y="93.4">IN_CLK</text>
<text x="130.3" y="99.2">INB_0</text>
<text x="130.3" y="101.2">INB_1</text>
<text x="130.3" y="103.1">INB_2</text>
<text x="130.3" y="105">INB_3</text>
<text x="130.3" y="107">INB_4</text>
<text x="148" y="103.1">QB_0+</text>
<text x="148.5" y="105">QB_0-</text>
<text x="130.3" y="108.9">INB_5</text>
<text x="130.3" y="110.8">INB_6</text>
<text x="130.3" y="112.7">INB_7</text>
<text x="148" y="108.9">QB_1+</text>
<text x="148.5" y="110.8">QB_1-</text>
<text x="130.3" y="114.7">INB_8</text>
<text x="130.3" y="116.6">INB_9</text>
<text x="130.3" y="118.5">INB_10</text>
<text x="148" y="114.7">QB_2+</text>
<text x="148.5" y="116.6">QB_2-</text>
<text x="130.3" y="120.5">INB_11</text>
<text x="130.3" y="122.4">INB_12</text>
<text x="130.3" y="124.3">INB_13</text>
<text x="147.7" y="120.5">QB_C+</text>
<text x="148.2" y="122.4">QB_C-</text>
<text x="130.3" y="126.3">INB_14</text>
<text x="130.3" y="128.2">INB_15</text>
<text x="130.3" y="130.1">INB_16</text>
<text x="148" y="126.3">QB_3+</text>
<text x="148.5" y="128.2">QB_3-</text>
<text x="130.3" y="132">INB_17</text>
<text x="130.3" y="134">INB_21</text>
<text x="130.3" y="135.9">INB_22</text>
<text x="130.3" y="137.8">INB_23</text>
<text x="151" y="137.8">NC</text>
<text x="130.3" y="139.8">INB_24</text>
<text x="130.3" y="141.7">INB_25</text>
<text x="130.3" y="143.6">INB_26</text>
<text x="130.3" y="145.6">INB_27</text>
<text x="130.3" y="149.4">MODE0</text>
<text x="147.7" y="149.4">RSVD3</text>
<text x="130.3" y="151.3">MODE1</text>
<text x="130.3" y="155.2">RFB</text>
<text x="147.7" y="153.3">RSVD1</text>
<text x="147.7" y="151.3">RSVD2</text>
<text x="130.3" y="157.1">18B</text>
<text x="130.3" y="161">PDB</text>
<text x="148.7" y="157.1">GND1</text>
<text x="148.7" y="159.1">GND2</text>
<text x="148.7" y="161">GND3</text>
<text x="130.3" y="162.9">VODSEL</text>
<text x="149.9" y="162.9">DAP</text>
</g>
<g font-size="1.7" fill="#f00">
<text x="28.8" y="31.5">8</text>
<text x="28.8" y="35.3">8</text>
<text x="33.6" y="31.5">G_FPD[23:0]</text>
<text x="36.3" y="35.3">G_FP1HS</text>
<text x="48.3" y="34.4">G_FP1HS</text>
<text x="48.3" y="30.5">G_FPD[23:0]</text>
<text x="110.1" y="34.4">G_FPD17</text>
<text x="110.1" y="32.4">G_FPD16</text>
<text x="28.8" y="37.3">8</text>
<text x="28.8" y="39.2">8</text>
<text x="36.3" y="37.3">G_FP1VS</text>
<text x="36.3" y="39.2">G_FP1DE</text>
<text x="48.3" y="36.3">G_FP1VS</text>
<text x="48.3" y="38.2">G_FP1DE</text>
<text x="110.1" y="36.3">G_FPD18</text>
<text x="110.1" y="40.2">G_FPD20</text>
<text x="110.1" y="38.2">G_FPD19</text>
<text x="28.8" y="43.1">8</text>
<text x="35.2" y="43.1">G_FP1CLK</text>
<text x="48.3" y="42.1">G_FP1CLK</text>
<text x="110.1" y="42.1">G_FPD21</text>
<text x="110.1" y="47.9">G_FPD10</text>
<text x="110.1" y="44">G_FPD8</text>
<text x="110.1" y="45.9">G_FPD9</text>
<text x="181.5" y="42.1">TXOUT0+</text>
<text x="181.5" y="44">TXOUT0-</text>
<text x="181.5" y="47.9">TXOUT1+</text>
<text x="195.4" y="43.1">TXOUT0+</text>
<text x="195.4" y="45">TXOUT0-</text>
<text x="208.7" y="43.1">16,18</text>
<text x="208.7" y="45">16,18</text>
<text x="110.1" y="51.7">G_FPD12</text>
<text x="110.1" y="49.8">G_FPD11</text>
<text x="110.1" y="53.7">G_FPD13</text>
<text x="181.5" y="53.7">TXOUT2+</text>
<text x="181.5" y="49.8">TXOUT1-</text>
<text x="195.4" y="48.8">TXOUT1+</text>
<text x="195.4" y="50.8">TXOUT1-</text>
<text x="208.7" y="48.8">16,18</text>
<text x="208.7" y="50.8">16,18</text>
<text x="110.1" y="55.6">G_FPD0</text>
<text x="110.1" y="57.5">G_FPD1</text>
<text x="110.1" y="59.5">G_FPD2</text>
<text x="160.2" y="59.5">TXCLK0+ R263</text>
<text x="181.5" y="59.5">TXCLKOUT+</text>
<text x="181.5" y="55.6">TXOUT2-</text>
<text x="195.4" y="54.6">TXOUT2+</text>
<text x="195.4" y="56.6">TXOUT2-</text>
<text x="208.7" y="54.6">16,18</text>
<text x="208.7" y="56.6">16,18</text>
<text x="110.1" y="65.2">G_FPD5</text>
<text x="110.1" y="61.4">G_FPD3</text>
<text x="110.1" y="63.3">G_FPD4</text>
<text x="160.2" y="61.4">TXCLK0- R262</text>
<text x="181.5" y="61.4">TXCLKOUT-</text>
<text x="181.5" y="65.2">TXOUT3+</text>
<text x="195.4" y="60.4">TXCLKOUT+</text>
<text x="195.4" y="62.4">TXCLKOUT-</text>
<text x="208.7" y="62.4">16,18</text>
<text x="208.7" y="60.4">16,18</text>
<text x="110.1" y="67.2">G_FPD22</text>
<text x="110.1" y="69.1">G_FPD23</text>
<text x="110.1" y="71">G_FPD14</text>
<text x="181.5" y="67.2">TXOUT3-</text>
<text x="195.4" y="66.2">TXOUT3+</text>
<text x="195.4" y="68.1">TXOUT3-</text>
<text x="208.7" y="66.2">16,18</text>
<text x="208.7" y="68.1">16,18</text>
<text x="110.1" y="73">G_FPD15</text>
<text x="110.1" y="76.8">G_FPD7</text>
<text x="110.1" y="74.9">G_FPD6</text>
<text x="110.1" y="82.6">G_FP1HS</text>
<text x="110.1" y="86.5">G_FP1DE</text>
<text x="110.1" y="84.5">G_FP1VS</text>
<text x="110.1" y="92.3">G_FP1CLK</text>
<text x="181.5" y="101.9">TXOUT10+</text>
<text x="181.5" y="103.8">TXOUT10-</text>
<text x="181.5" y="107.7">TXOUT11+</text>
<text x="195.4" y="102.9">TXOUT10+</text>
<text x="195.4" y="104.8">TXOUT10-</text>
<text x="208.7" y="102.9">18</text>
<text x="208.7" y="104.8">18</text>
<text x="181.5" y="113.5">TXOUT12+</text>
<text x="181.5" y="109.6">TXOUT11-</text>
<text x="195.4" y="108.7">TXOUT11+</text>
<text x="195.4" y="110.6">TXOUT11-</text>
<text x="208.7" y="108.7">18</text>
<text x="208.7" y="110.6">18</text>
<text x="160.2" y="119.3">TXCLK1+ R273</text>
<text x="181.5" y="119.3">TXCLKOUT1+</text>
<text x="181.5" y="115.4">TXOUT12-</text>
<text x="195.4" y="114.5">TXOUT12+</text>
<text x="195.4" y="116.4">TXOUT12-</text>
<text x="208.7" y="114.5">18</text>
<text x="208.7" y="116.4">18</text>
<text x="160.2" y="121.2">TXCLK1- R271</text>
<text x="181.5" y="121.2">TXCLKOUT1-</text>
<text x="181.5" y="125.1">TXOUT13+</text>
<text x="195.4" y="120.3">TXCLKOUT1+</text>
<text x="195.4" y="122.2">TXCLKOUT1-</text>
<text x="208.7" y="120.3">18</text>
<text x="208.7" y="122.2">18</text>
<text x="181.5" y="127">TXOUT13-</text>
<text x="195.4" y="126">TXOUT13+</text>
<text x="195.4" y="128">TXOUT13-</text>
<text x="208.7" y="126">18</text>
<text x="208.7" y="128">18</text>
<text x="42.5" y="140.5">LVDSSWAP</text>
<text x="83" y="140.5">FDB</text>
<text x="110.1" y="148.3">MODE0</text>
<text x="168" y="148.3">LVDSSWAP</text>
<text x="42.5" y="152.1">MODE0</text>
<text x="83" y="152.1">18B</text>
<text x="110.1" y="150.2">MODE1</text>
<text x="110.1" y="156">18B</text>
<text x="110.1" y="154.1">RFB</text>
<text x="110.1" y="161.8">VODSEL</text>
<text x="110.1" y="159.8">FDB</text>
<text x="42.5" y="163.7">MODE1</text>
<text x="83" y="163.7">VODSEL</text>
<text x="42.5" y="175.3">RFB</text>
</g>
<g font-size="1.4">
<text x="30.9" y="1.5">5</text>
<text x="88.8" y="1.5">4</text>
<text x="146.7" y="1.5">3</text>
<text x="204.7" y="1.5">2</text>
<text x="262.6" y="1.5">1</text>
<text x=".5" y="26.1">D</text>
<text x="292" y="26.1">D</text>
<text x=".5" y="71.9">C</text>
<text x="292" y="71.9">C</text>
<text x=".5" y="117.8">B</text>
<text x="292" y="117.8">B</text>
<text x=".5" y="163.6">A</text>
<text x="292" y="163.6">A</text>
<text x="30.9" y="186.8">5</text>
<text x="88.8" y="186.8">4</text>
<text x="146.7" y="186.8">3</text>
<text x="204.7" y="186.8">2</text>
<text x="262.6" y="186.8">1</text>
</g>
</svg>
